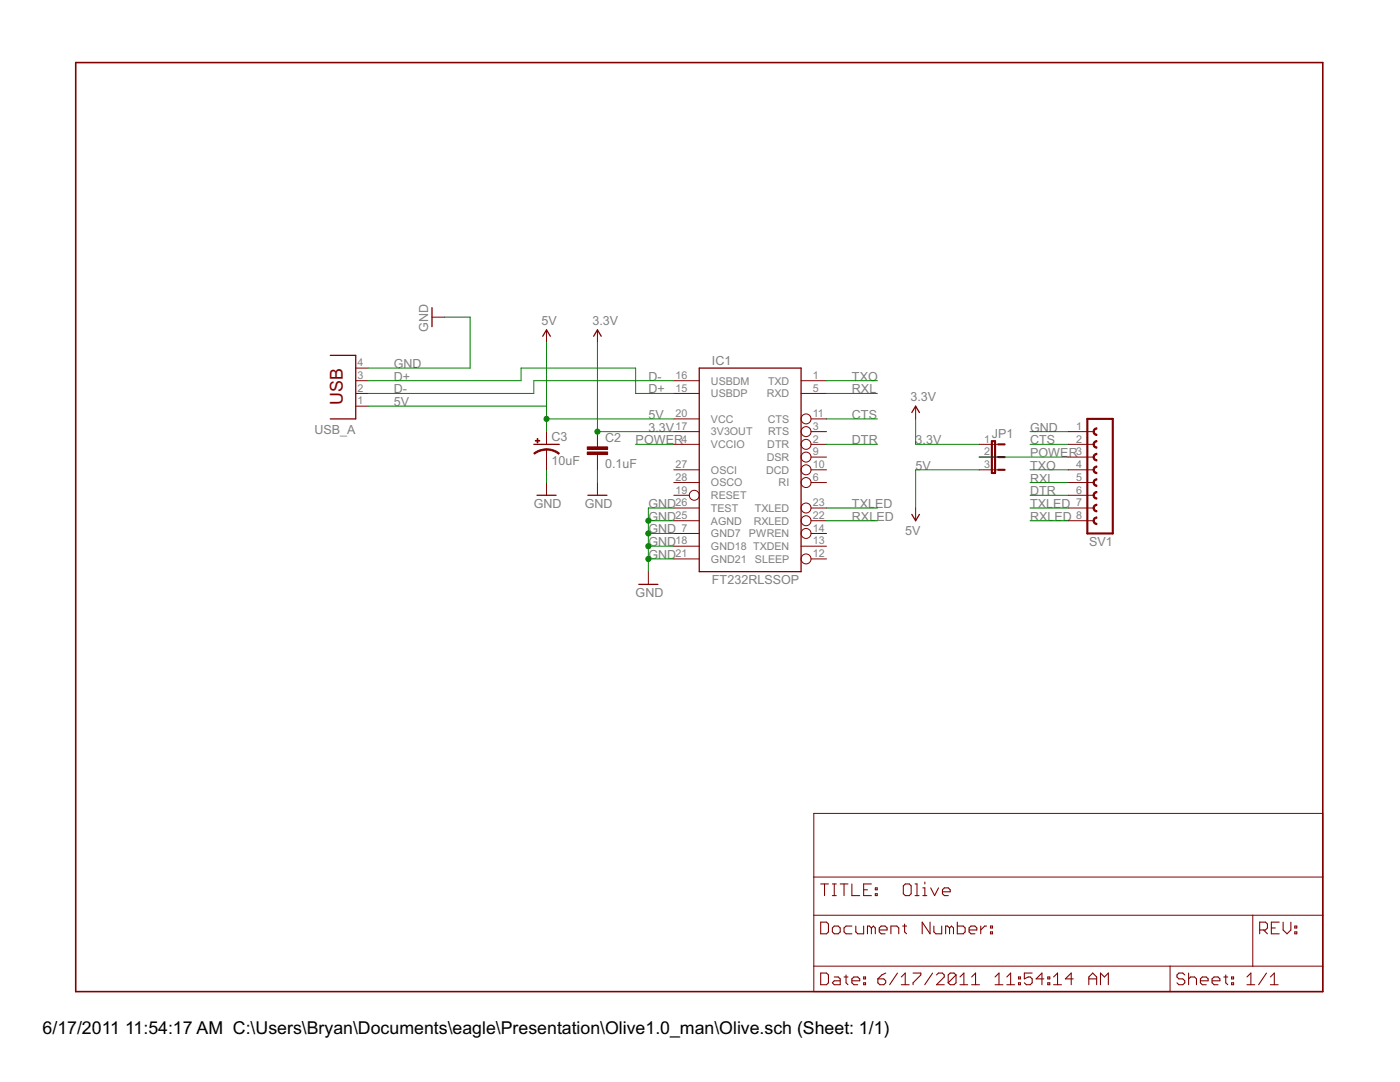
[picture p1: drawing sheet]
<svg xmlns="http://www.w3.org/2000/svg" width="279mm" height="216mm" viewBox="0 0 279 216" stroke-linecap="round" stroke-linejoin="round" font-family="sans-serif">
<g fill="#800000" stroke="#800000" stroke-width=".2">
<path d="M71 81h2.5z"/>
<path d="M71 78.5h2.5z"/>
<path d="M71 76h2.5z"/>
<path d="M71 73.4h2.5z"/>
<path d="M134.5 98.8h3.1z"/>
<path d="M134.5 93.7h5.1z"/>
<path d="M134.5 96.3h5.1z"/>
<path d="M161.8 91.2h3.2z"/>
<path d="M161.8 93.7h3.2z"/>
<path d="M161.8 96.3h3.2z"/>
<path d="M134.5 86.1h5.1z"/>
<path d="M134.5 76h5.1z"/>
<path d="M134.5 78.5h5.1z"/>
<path d="M134.5 106.4h5.1z"/>
<path d="M134.5 109h5.1z"/>
<path d="M134.5 111.5h5.1z"/>
<path d="M159.9 76h5.1z"/>
<path d="M159.9 78.5h5.1z"/>
<path d="M134.5 88.7h5.1z"/>
<path d="M134.5 103.9h5.1z"/>
<path d="M134.5 101.4h5.1z"/>
<path d="M134.5 83.6h5.1z"/>
<path d="M161.8 101.4h3.2z"/>
<path d="M161.8 103.9h3.2z"/>
<path d="M161.8 86.1h3.2z"/>
<path d="M161.8 83.6h3.2z"/>
<path d="M161.8 88.7h3.2z"/>
<path d="M161.8 106.4h3.2z"/>
<path d="M159.9 109h5.1z"/>
<path d="M161.8 111.5h3.2z"/>
<path d="M119.2 86.1v2.6z"/>
<path d="M119.2 91.2v2.5z"/>
<path d="M119.2 88.7v.5z"/>
<path d="M119.2 90.7v.5z"/>
<path d="M109.1 89.7v1.5z"/>
<path d="M109.1 86.1v2.6z"/>
<path d="M109.1 91.2v2.5z"/>
<path d="M119.2 96.3v2.5z"/>
<path d="M109.1 96.3v2.5z"/>
<path d="M129.4 114.1v2.5z"/>
<path d="M119.2 65.8v2.6z"/>
<path d="M109.1 65.8v2.6z"/>
<path d="M195.4 88.7h2.6z"/>
<path d="M195.4 91.2h2.6z"/>
<path d="M195.4 93.7h2.6z"/>
<path d="M198 93.7h1.2z"/>
<path d="M198 91.2h1.2z"/>
<path d="M198 88.7h1.2z"/>
<path d="M213.2 86.1h5.1z"/>
<path d="M213.2 88.7h5.1z"/>
<path d="M213.2 91.2h5.1z"/>
<path d="M213.2 93.7h5.1z"/>
<path d="M213.2 96.3h5.1z"/>
<path d="M213.2 98.8h5.1z"/>
<path d="M213.2 101.4h5.1z"/>
<path d="M213.2 103.9h5.1z"/>
<path d="M86.2 63.3h2.6z"/>
<path d="M182.7 81v2.6z"/>
<path d="M182.7 101.4v2.5z"/>
<path d="M162.4 197.9h71.1z"/>
<path d="M250 182.6h14z"/>
<path d="M162.4 192.8v5.1z"/>
<path d="M162.4 192.8h71.1z"/>
<path d="M162.4 182.6v10.2z"/>
<path d="M264 182.6v10.2z"/>
<path d="M233.5 192.8v5.1z"/>
<path d="M233.5 192.8h16.5z"/>
<path d="M233.5 197.9h30.5z"/>
<path d="M250 182.6v10.2z"/>
<path d="M162.4 182.6h87.6z"/>
<path d="M250 192.8h14z"/>
<path d="M264 192.8v5.1z"/>
<path d="M162.4 175v7.6z"/>
<path d="M162.4 162.3h101.6z"/>
<path d="M264 162.3v12.7z"/>
<path d="M162.4 175h101.6z"/>
<path d="M162.4 162.3v12.7z"/>
<path d="M264 175v7.6z"/>
<path d="M109.1 89.6l1.3 .2 1.2 .6-.1 .2-1.4-.7-1-.1z" fill-rule="evenodd"/>
<path d="M106.5 90.4l1.2-.6 1.4-.2v.2l-1.5 .3-.9 .5z" fill-rule="evenodd"/>
<path d="M218.4 90.7l.5-.3v.3a.51 .51 0 0 0-.5 .5 .51 .51 0 0 0 .5 .5v.3a.76 .76 0 0 1-.7-.5 .76 .76 0 0 1 .2-.8z" fill-rule="evenodd"/>
<path d="M218.4 88.1l.5-.2v.3a.51 .51 0 0 0-.5 .5 .51 .51 0 0 0 .5 .5v.2a.76 .76 0 0 1-.7-.4 .76 .76 0 0 1 .2-.9z" fill-rule="evenodd"/>
<path d="M218.4 85.6l.5-.2v.2a.51 .51 0 0 0-.5 .5 .51 .51 0 0 0 .5 .5v.3a.76 .76 0 0 1-.7-.5 .76 .76 0 0 1 .2-.8z" fill-rule="evenodd"/>
<path d="M218.4 95.7l.5-.2v.3a.51 .51 0 0 0-.5 .5 .51 .51 0 0 0 .5 .5v.2a.77 .77 0 0 1-.7-.4 .77 .77 0 0 1 .2-.9z" fill-rule="evenodd"/>
<path d="M218.4 93.2l.5-.2v.2a.51 .51 0 0 0-.5 .5 .51 .51 0 0 0 .5 .6v.2a.77 .77 0 0 1-.7-.5 .77 .77 0 0 1 .2-.8z" fill-rule="evenodd"/>
<path d="M218.4 103.4l.5-.3v.3a.51 .51 0 0 0-.5 .5 .51 .51 0 0 0 .5 .5v.3a.77 .77 0 0 1-.7-.5 .77 .77 0 0 1 .2-.8z" fill-rule="evenodd"/>
<path d="M218.4 100.8l.5-.2v.3a.51 .51 0 0 0-.5 .5 .51 .51 0 0 0 .5 .5v.2a.77 .77 0 0 1-.7-.4 .77 .77 0 0 1 .2-.9z" fill-rule="evenodd"/>
<path d="M218.4 98.3l.5-.2v.2a.51 .51 0 0 0-.5 .5 .51 .51 0 0 0 .5 .5v.3a.77 .77 0 0 1-.7-.5 .77 .77 0 0 1 .2-.8z" fill-rule="evenodd"/>
</g>
<g fill="#800000" stroke="#800000" stroke-width=".25">
<path d="M71 70.9v12.7z"/>
<path d="M65.9 70.9h5.1z"/>
<path d="M65.9 83.6h5.1z"/>
<path d="M139.6 73.4h20.3z"/>
<path d="M159.9 73.4v40.7z"/>
<path d="M139.6 114.1h20.3z"/>
<path d="M139.6 73.4v40.7z"/>
<path d="M106.5 88.7h5.1z"/>
<path d="M117.3 98.8h3.8z"/>
<path d="M107.2 98.8h3.8z"/>
<path d="M127.5 116.6h3.8z"/>
<path d="M119.2 65.8l.8 1.3z"/>
<path d="M119.2 65.8l-.7 1.3z"/>
<path d="M109.1 65.8l.7 1.3z"/>
<path d="M109.1 65.8l-.8 1.3z"/>
<path d="M86.2 61.4v3.8z"/>
<path d="M182.7 81l.8 1.3z"/>
<path d="M182.7 81l-.7 1.3z"/>
<path d="M182 102.6l.7 1.3z"/>
<path d="M183.5 102.6l-.8 1.3z"/>
</g>
<g fill="none" stroke="#800000" stroke-width=".2">
<circle cx="138.6" cy="98.8" r=".99"/>
<circle cx="160.9" cy="88.7" r=".99"/>
<circle cx="160.9" cy="91.2" r=".99"/>
<circle cx="160.9" cy="93.7" r=".99"/>
<circle cx="160.9" cy="96.3" r=".99"/>
<circle cx="160.9" cy="86.1" r=".99"/>
<circle cx="160.9" cy="83.6" r=".99"/>
<circle cx="160.9" cy="101.4" r=".99"/>
<circle cx="160.9" cy="106.4" r=".99"/>
<circle cx="160.9" cy="111.5" r=".99"/>
<circle cx="160.9" cy="103.9" r=".99"/>
</g>
<g fill="#800000" stroke="#800000" stroke-width=".2">
<path d="M117.2 90.2h4.1v.5h-4.1z"/>
<path d="M117.2 89.2h4.1v.5h-4.1z"/>
<path d="M106.8 87.9h.9v.1h-.9z"/>
<path d="M107.2 87.5h.1v.9h-.1z"/>
</g>
<g fill="#800000" stroke="#800000" stroke-width=".42">
<path d="M199.2 93.7h1.3z"/>
<path d="M199.2 91.2h1.3z"/>
<path d="M199.2 88.7h1.3z"/>
<path d="M198 88v6.4z"/>
<path d="M198 94.4h.6z"/>
<path d="M198.6 88v6.4z"/>
<path d="M198 88h.6z"/>
<path d="M217 83.6h5.1z"/>
<path d="M222.1 83.6v22.8z"/>
<path d="M217 83.6v22.8z"/>
<path d="M217 106.4h5.1z"/>
</g>
<g fill="#800000" stroke="#800000" stroke-width=".32">
<path d="M15.1 12.5v185.4z"/>
<path d="M15.1 197.9h248.9z"/>
<path d="M264 12.5v185.4z"/>
<path d="M15.1 12.5h248.9z"/>
</g>
<g fill="#800000" stroke="#800000" stroke-width=".21">
<path d="M163.8 194.2v2.3z"/>
<path d="M163.8 196.5h1.2z"/>
<path d="M165 196.5l.3-.4z"/>
<path d="M165.3 194.5v1.6z"/>
<path d="M165 194.2l.3 .3z"/>
<path d="M163.8 194.2h1.2z"/>
<path d="M166.5 194.9h.8z"/>
<path d="M167.3 194.9l.4 .4z"/>
<path d="M167.7 195.3v1.2z"/>
<path d="M166.5 196.5h1.2z"/>
<path d="M166.1 196.1l.4 .4z"/>
<path d="M166.5 195.7l-.4 .4z"/>
<path d="M166.5 195.7h1.2z"/>
<path d="M168.8 194.5v1.6z"/>
<path d="M168.8 196.1l.4 .4z"/>
<path d="M168.4 194.9h.8z"/>
<path d="M170.4 196.5h.8z"/>
<path d="M170 196.1l.4 .4z"/>
<path d="M170 195.3v.8z"/>
<path d="M170 195.3l.4-.4z"/>
<path d="M170.4 194.9h.8z"/>
<path d="M171.2 194.9l.4 .4z"/>
<path d="M171.6 195.3v.4z"/>
<path d="M170 195.7h1.6z"/>
<path d="M172.4 194.9h.3z"/>
<path d="M172.7 194.9v.4z"/>
<path d="M172.4 195.3h.3z"/>
<path d="M172.4 194.9v.4z"/>
<path d="M172.4 196.1h.3z"/>
<path d="M172.7 196.1v.4z"/>
<path d="M172.4 196.5h.3z"/>
<path d="M172.4 196.1v.4z"/>
<path d="M176 194.5l.8-.3z"/>
<path d="M176 194.5l-.8 .8z"/>
<path d="M175.2 195.3v.8z"/>
<path d="M175.2 196.1l.4 .4z"/>
<path d="M175.6 196.5h.8z"/>
<path d="M176.4 196.5l.4-.4z"/>
<path d="M176.8 195.7v.4z"/>
<path d="M176.4 195.3l.4 .4z"/>
<path d="M175.2 195.3h1.2z"/>
<path d="M179.1 194.2l-1.6 2.3z"/>
<path d="M179.9 194.9l.8-.7z"/>
<path d="M180.7 194.2v2.3z"/>
<path d="M179.9 196.5h1.5z"/>
<path d="M182.2 194.2h1.6z"/>
<path d="M183.8 194.2v.3z"/>
<path d="M183.8 194.5l-1.6 1.6z"/>
<path d="M182.2 196.1v.4z"/>
<path d="M186.1 194.2l-1.5 2.3z"/>
<path d="M186.9 196.5h1.5z"/>
<path d="M186.9 196.5l1.5-1.6z"/>
<path d="M188.4 194.5v.4z"/>
<path d="M188.1 194.2l.3 .3z"/>
<path d="M187.3 194.2h.8z"/>
<path d="M187.3 194.2l-.4 .3z"/>
<path d="M189.2 194.5v1.6z"/>
<path d="M189.2 194.5l.4-.3z"/>
<path d="M189.6 194.2h.8z"/>
<path d="M190.4 194.2l.4 .3z"/>
<path d="M190.8 194.5v1.6z"/>
<path d="M190.4 196.5l.4-.4z"/>
<path d="M189.6 196.5h.8z"/>
<path d="M189.2 196.1l.4 .4z"/>
<path d="M189.2 196.1l1.6-1.6z"/>
<path d="M191.6 194.9l.8-.7z"/>
<path d="M192.4 194.2v2.3z"/>
<path d="M191.6 196.5h1.5z"/>
<path d="M193.9 194.9l.8-.7z"/>
<path d="M194.7 194.2v2.3z"/>
<path d="M193.9 196.5h1.6z"/>
<path d="M198.6 194.9l.8-.7z"/>
<path d="M199.4 194.2v2.3z"/>
<path d="M198.6 196.5h1.6z"/>
<path d="M201.7 194.2l-.8 .7z"/>
<path d="M201.7 194.2v2.3z"/>
<path d="M200.9 196.5h1.6z"/>
<path d="M203.3 194.9h.3z"/>
<path d="M203.6 194.9v.4z"/>
<path d="M203.3 195.3h.3z"/>
<path d="M203.3 194.9v.4z"/>
<path d="M203.3 196.1h.3z"/>
<path d="M203.6 196.1v.4z"/>
<path d="M203.3 196.5h.3z"/>
<path d="M203.3 196.1v.4z"/>
<path d="M204.4 194.2h1.6z"/>
<path d="M204.4 194.2v1.1z"/>
<path d="M204.4 195.3l.8-.4z"/>
<path d="M205.2 194.9h.4z"/>
<path d="M205.6 194.9l.4 .4z"/>
<path d="M206 195.3v.8z"/>
<path d="M206 196.1l-.4 .4z"/>
<path d="M204.8 196.5h.8z"/>
<path d="M204.4 196.1l.4 .4z"/>
<path d="M207.9 194.2v2.3z"/>
<path d="M206.8 195.3l1.1-1.1z"/>
<path d="M206.8 195.3h1.5z"/>
<path d="M209.1 194.9h.4z"/>
<path d="M209.5 194.9v.4z"/>
<path d="M209.1 195.3h.4z"/>
<path d="M209.1 194.9v.4z"/>
<path d="M209.1 196.1h.4z"/>
<path d="M209.5 196.1v.4z"/>
<path d="M209.1 196.5h.4z"/>
<path d="M209.1 196.1v.4z"/>
<path d="M210.3 194.9l.8-.7z"/>
<path d="M211.1 194.2v2.3z"/>
<path d="M210.3 196.5h1.5z"/>
<path d="M213.8 194.2v2.3z"/>
<path d="M213.8 194.2l-1.2 1.1z"/>
<path d="M212.6 195.3h1.6z"/>
<path d="M217.3 194.9v1.6z"/>
<path d="M217.3 194.9l.8-.7z"/>
<path d="M218.1 194.2l.8 .7z"/>
<path d="M218.9 194.9v1.6z"/>
<path d="M217.3 195.3h1.6z"/>
<path d="M219.6 194.2v2.3z"/>
<path d="M219.6 194.2l.8 .7z"/>
<path d="M220.4 194.9l.8-.7z"/>
<path d="M221.2 194.2v2.3z"/>
<path d="M236.1 194.2l.4 .3z"/>
<path d="M235.3 194.2h.8z"/>
<path d="M235.3 194.2l-.4 .3z"/>
<path d="M234.9 194.5v.4z"/>
<path d="M234.9 194.9l.4 .4z"/>
<path d="M235.3 195.3h.8z"/>
<path d="M236.1 195.3l.4 .4z"/>
<path d="M236.5 195.7v.4z"/>
<path d="M236.1 196.5l.4-.4z"/>
<path d="M235.3 196.5h.8z"/>
<path d="M234.9 196.1l.4 .4z"/>
<path d="M237.2 194.2v2.3z"/>
<path d="M237.2 195.3l.4-.4z"/>
<path d="M237.6 194.9h.8z"/>
<path d="M238.4 194.9l.4 .4z"/>
<path d="M238.8 195.3v1.2z"/>
<path d="M239.9 196.5h.8z"/>
<path d="M239.6 196.1l.3 .4z"/>
<path d="M239.6 195.3v.8z"/>
<path d="M239.6 195.3l.3-.4z"/>
<path d="M239.9 194.9h.8z"/>
<path d="M240.7 194.9l.4 .4z"/>
<path d="M241.1 195.3v.4z"/>
<path d="M239.6 195.7h1.5z"/>
<path d="M242.3 196.5h.8z"/>
<path d="M241.9 196.1l.4 .4z"/>
<path d="M241.9 195.3v.8z"/>
<path d="M241.9 195.3l.4-.4z"/>
<path d="M242.3 194.9h.8z"/>
<path d="M243.1 194.9l.4 .4z"/>
<path d="M243.5 195.3v.4z"/>
<path d="M241.9 195.7h1.6z"/>
<path d="M244.6 194.5v1.6z"/>
<path d="M244.6 196.1l.4 .4z"/>
<path d="M244.2 194.9h.8z"/>
<path d="M245.8 194.9h.4z"/>
<path d="M246.2 194.9v.4z"/>
<path d="M245.8 195.3h.4z"/>
<path d="M245.8 194.9v.4z"/>
<path d="M245.8 196.1h.4z"/>
<path d="M246.2 196.1v.4z"/>
<path d="M245.8 196.5h.4z"/>
<path d="M245.8 196.1v.4z"/>
<path d="M248.9 194.9l.7-.7z"/>
<path d="M249.6 194.2v2.3z"/>
<path d="M248.9 196.5h1.5z"/>
<path d="M252.8 194.2l-1.6 2.3z"/>
<path d="M253.5 194.9l.8-.7z"/>
<path d="M254.3 194.2v2.3z"/>
<path d="M253.5 196.5h1.6z"/>
<path d="M251.4 184v2.3z"/>
<path d="M251.4 184h1.2z"/>
<path d="M252.6 184l.3 .4z"/>
<path d="M252.9 184.4v.8z"/>
<path d="M252.9 185.2l-.3 .4z"/>
<path d="M251.4 185.6h1.2z"/>
<path d="M252.2 185.6l.7 .7z"/>
<path d="M253.7 184h1.6z"/>
<path d="M253.7 184v2.3z"/>
<path d="M253.7 186.3h1.6z"/>
<path d="M253.7 185.2h.8z"/>
<path d="M256.1 184v1.6z"/>
<path d="M256.1 185.6l.8 .7z"/>
<path d="M256.9 186.3l.7-.7z"/>
<path d="M257.6 184v1.6z"/>
<path d="M258.4 184.8h.4z"/>
<path d="M258.8 184.8v.4z"/>
<path d="M258.4 185.2h.4z"/>
<path d="M258.4 184.8v.4z"/>
<path d="M258.4 185.9h.4z"/>
<path d="M258.8 185.9v.4z"/>
<path d="M258.4 186.3h.4z"/>
<path d="M258.4 185.9v.4z"/>
<path d="M164.5 176.4v2.3z"/>
<path d="M163.8 176.4h1.5z"/>
<path d="M166.1 178.7h.8z"/>
<path d="M166.5 176.4v2.3z"/>
<path d="M166.1 176.4h.8z"/>
<path d="M168.4 176.4v2.3z"/>
<path d="M167.7 176.4h1.5z"/>
<path d="M170 176.4v2.3z"/>
<path d="M170 178.7h1.6z"/>
<path d="M172.4 176.4h1.5z"/>
<path d="M172.4 176.4v2.3z"/>
<path d="M172.4 178.7h1.5z"/>
<path d="M172.4 177.5h.7z"/>
<path d="M174.7 177.2h.4z"/>
<path d="M175.1 177.2v.3z"/>
<path d="M174.7 177.5h.4z"/>
<path d="M174.7 177.2v.3z"/>
<path d="M174.7 178.3h.4z"/>
<path d="M175.1 178.3v.4z"/>
<path d="M174.7 178.7h.4z"/>
<path d="M174.7 178.3v.4z"/>
<path d="M163.8 184v2.3z"/>
<path d="M163.8 186.3h1.2z"/>
<path d="M165 186.3l.3-.4z"/>
<path d="M165.3 184.4v1.5z"/>
<path d="M165 184l.3 .4z"/>
<path d="M163.8 184h1.2z"/>
<path d="M166.5 186.3h.8z"/>
<path d="M167.3 186.3l.4-.4z"/>
<path d="M167.7 185.2v.7z"/>
<path d="M167.3 184.8l.4 .4z"/>
<path d="M166.5 184.8h.8z"/>
<path d="M166.5 184.8l-.4 .4z"/>
<path d="M166.1 185.2v.7z"/>
<path d="M166.1 185.9l.4 .4z"/>
<path d="M168.8 184.8h1.2z"/>
<path d="M168.4 185.2l.4-.4z"/>
<path d="M168.4 185.2v.7z"/>
<path d="M168.4 185.9l.4 .4z"/>
<path d="M168.8 186.3h1.2z"/>
<path d="M170.8 184.8v1.1z"/>
<path d="M170.8 185.9l.4 .4z"/>
<path d="M171.2 186.3h1.2z"/>
<path d="M172.4 184.8v1.5z"/>
<path d="M173.1 184.8v1.5z"/>
<path d="M173.1 184.8h.4z"/>
<path d="M173.5 184.8l.4 .4z"/>
<path d="M173.9 185.2v1.1z"/>
<path d="M173.9 185.2l.4-.4z"/>
<path d="M174.3 184.8l.4 .4z"/>
<path d="M174.7 185.2v1.1z"/>
<path d="M175.9 186.3h.7z"/>
<path d="M175.5 185.9l.4 .4z"/>
<path d="M175.5 185.2v.7z"/>
<path d="M175.5 185.2l.4-.4z"/>
<path d="M175.9 184.8h.7z"/>
<path d="M176.6 184.8l.4 .4z"/>
<path d="M177 185.2v.4z"/>
<path d="M175.5 185.6h1.5z"/>
<path d="M177.8 184.8v1.5z"/>
<path d="M177.8 184.8h1.2z"/>
<path d="M179 184.8l.4 .4z"/>
<path d="M179.4 185.2v1.1z"/>
<path d="M180.5 184.4v1.5z"/>
<path d="M180.5 185.9l.4 .4z"/>
<path d="M180.1 184.8h.8z"/>
<path d="M184 184v2.3z"/>
<path d="M184 184l1.6 2.3z"/>
<path d="M185.6 184v2.3z"/>
<path d="M186.4 184.8v1.1z"/>
<path d="M186.4 185.9l.4 .4z"/>
<path d="M186.8 186.3h1.1z"/>
<path d="M187.9 184.8v1.5z"/>
<path d="M188.7 184.8v1.5z"/>
<path d="M188.7 184.8h.4z"/>
<path d="M189.1 184.8l.4 .4z"/>
<path d="M189.5 185.2v1.1z"/>
<path d="M189.5 185.2l.4-.4z"/>
<path d="M189.9 184.8l.4 .4z"/>
<path d="M190.3 185.2v1.1z"/>
<path d="M191.1 184v2.3z"/>
<path d="M191.1 186.3h1.1z"/>
<path d="M192.2 186.3l.4-.4z"/>
<path d="M192.6 185.2v.7z"/>
<path d="M192.2 184.8l.4 .4z"/>
<path d="M191.1 184.8h1.1z"/>
<path d="M193.8 186.3h.8z"/>
<path d="M193.4 185.9l.4 .4z"/>
<path d="M193.4 185.2v.7z"/>
<path d="M193.4 185.2l.4-.4z"/>
<path d="M193.8 184.8h.8z"/>
<path d="M194.6 184.8l.3 .4z"/>
<path d="M194.9 185.2v.4z"/>
<path d="M193.4 185.6h1.5z"/>
<path d="M195.7 184.8v1.5z"/>
<path d="M195.7 185.6l.8-.8z"/>
<path d="M196.5 184.8h.4z"/>
<path d="M197.7 184.8h.4z"/>
<path d="M198.1 184.8v.4z"/>
<path d="M197.7 185.2h.4z"/>
<path d="M197.7 184.8v.4z"/>
<path d="M197.7 185.9h.4z"/>
<path d="M198.1 185.9v.4z"/>
<path d="M197.7 186.3h.4z"/>
<path d="M197.7 185.9v.4z"/>
<path d="M180.7 176.4h.8z"/>
<path d="M180.3 176.8l.4-.4z"/>
<path d="M180.3 176.8v1.5z"/>
<path d="M180.3 178.3l.4 .4z"/>
<path d="M180.7 178.7h.8z"/>
<path d="M181.5 178.7l.3-.4z"/>
<path d="M181.8 176.8v1.5z"/>
<path d="M181.5 176.4l.3 .4z"/>
<path d="M182.6 176.4h.4z"/>
<path d="M183 176.4v2.3z"/>
<path d="M182.6 178.7h.8z"/>
<path d="M184.2 177.2h.4z"/>
<path d="M184.6 177.2v1.5z"/>
<path d="M184.2 178.7h.8z"/>
<path d="M184.6 176v.4z"/>
<path d="M185.7 177.2l.8 1.5z"/>
<path d="M187.3 177.2l-.8 1.5z"/>
<path d="M188.5 178.7h.8z"/>
<path d="M188.1 178.3l.4 .4z"/>
<path d="M188.1 177.5v.8z"/>
<path d="M188.1 177.5l.4-.3z"/>
<path d="M188.5 177.2h.8z"/>
<path d="M189.3 177.2l.3 .3z"/>
<path d="M189.6 177.5v.4z"/>
<path d="M188.1 177.9h1.5z"/>
</g>
<g fill="#008000" stroke="#008000" stroke-width=".2">
<path d="M119.2 93.7v2.6z"/>
<path d="M109.1 93.7v2.6z"/>
<path d="M88.8 63.3h5z"/>
<path d="M93.8 63.3v10.1z"/>
<path d="M73.5 73.4h20.3z"/>
<path d="M129.4 111.5v2.6z"/>
<path d="M129.4 109v2.5z"/>
<path d="M129.4 106.4v2.6z"/>
<path d="M129.4 103.9v2.5z"/>
<path d="M129.4 101.4v2.5z"/>
<path d="M129.4 101.4h5.1z"/>
<path d="M129.4 103.9h5.1z"/>
<path d="M129.4 106.4h5.1z"/>
<path d="M129.4 109h5.1z"/>
<path d="M129.4 111.5h5.1z"/>
<path d="M205.6 86.1h7.6z"/>
<path d="M119.2 86.1h15.3z"/>
<path d="M119.2 68.4v17.7z"/>
<path d="M182.7 88.7h12.7z"/>
<path d="M182.7 83.6v5.1z"/>
<path d="M109.1 83.6h25.4z"/>
<path d="M109.1 68.4v12.6z"/>
<path d="M109.1 81v2.6z"/>
<path d="M109.1 83.6v2.5z"/>
<path d="M73.5 81h35.6z"/>
<path d="M182.7 93.7h12.7z"/>
<path d="M182.7 93.7v7.7z"/>
<path d="M195.4 91.2h17.8z"/>
<path d="M126.9 88.7h7.6z"/>
<path d="M165 76h10.1z"/>
<path d="M205.6 93.7h7.6z"/>
<path d="M165 78.5h10.1z"/>
<path d="M205.6 96.3h7.6z"/>
<path d="M165 83.6h10.1z"/>
<path d="M205.6 88.7h7.6z"/>
<path d="M165 88.7h10.1z"/>
<path d="M205.6 98.8h7.6z"/>
<path d="M165 101.4h10.1z"/>
<path d="M205.6 101.4h7.6z"/>
<path d="M165 103.9h10.1z"/>
<path d="M205.6 103.9h7.6z"/>
<path d="M106.5 76h28z"/>
<path d="M106.5 76v2.5z"/>
<path d="M73.5 78.5h33z"/>
<path d="M73.5 76h30.5z"/>
<path d="M104 73.4v2.6z"/>
<path d="M104 73.4h22.9z"/>
<path d="M126.9 73.4v5.1z"/>
<path d="M126.9 78.5h7.6z"/>
<circle cx="129.4" cy="103.9" r=".51"/>
<circle cx="129.4" cy="106.4" r=".51"/>
<circle cx="129.4" cy="109" r=".51"/>
<circle cx="129.4" cy="111.5" r=".51"/>
<circle cx="119.2" cy="86.1" r=".51"/>
<circle cx="109.1" cy="83.6" r=".51"/>
</g>
<text font-size="4" fill="#800000" x="68.4" y="80.8" transform="rotate(-90 68.4 80.8)">USB</text>
<g font-size="4">
<text x="8.5" y="206.4">6/17/2011</text>
<text x="25" y="206.4">11:54:17 AM C:\Users\Bryan\Documents\eagle\Presentation\Olive1.0_man\Olive.sch (Sheet: 1/1)</text>
</g>
<g font-size="2.8" fill="#808080">
<text x="108.1" y="64.8">5V</text>
<text x="118.2" y="64.8">3.3V</text>
<text x="85.5" y="66.3" transform="rotate(-90 85.5 66.3)">GND</text>
<text x="78.6" y="73.4">GND</text>
<text x="78.6" y="76">D+</text>
<text x="129.4" y="76">D-</text>
<text x="142.1" y="72.9">IC1</text>
<text x="170" y="76">TXO</text>
<text x="78.6" y="81.1">5V</text>
<text x="78.6" y="78.5">D-</text>
<text x="129.4" y="83.6">5V</text>
<text x="129.4" y="78.5">D+</text>
<text x="170" y="78.5">RXL</text>
<text x="170" y="83.6">CTS</text>
<text x="181.7" y="80">3.3V</text>
<text x="62.8" y="86.6">USB_A</text>
<text x="110.1" y="88">C3</text>
<text x="120.8" y="88.3">C2</text>
<text x="126.9" y="88.7">POWER</text>
<text x="129.4" y="86.1">3.3V</text>
<text x="170" y="88.7">DTR</text>
<text x="182.7" y="88.7">3.3V</text>
<text x="198" y="87.4">JP1</text>
<text x="205.6" y="86.1">GND</text>
<text x="205.6" y="88.7">CTS</text>
<text x="110.1" y="92.9">10uF</text>
<text x="120.8" y="93.4">0.1uF</text>
<text x="182.7" y="93.8">5V</text>
<text x="205.6" y="91.2">POWER</text>
<text x="205.6" y="93.8">TXO</text>
<text x="106.5" y="101.4">GND</text>
<text x="116.7" y="101.4">GND</text>
<text x="129.4" y="101.4">GND</text>
<text x="170" y="101.4">TXLED</text>
<text x="205.6" y="96.3">RXL</text>
<text x="205.6" y="98.8">DTR</text>
<text x="205.6" y="101.4">TXLED</text>
<text x="129.4" y="103.9">GND</text>
<text x="129.4" y="106.4">GND</text>
<text x="170" y="103.9">RXLED</text>
<text x="180.7" y="106.7">5V</text>
<text x="205.6" y="103.9">RXLED</text>
<text x="129.4" y="109">GND</text>
<text x="129.4" y="111.5">GND</text>
<text x="217.3" y="109">SV1</text>
<text x="126.9" y="119.1">GND</text>
<text x="142.1" y="116.6">FT232RLSSOP</text>
</g>
<g font-size="2.4" fill="#808080">
<text x="71.3" y="75.6">3</text>
<text x="71.3" y="73.1">4</text>
<text x="134.8" y="75.6">16</text>
<text x="141.9" y="76.7">USBDM</text>
<text x="153.3" y="76.7">TXD</text>
<text x="162.2" y="75.6">1</text>
<text x="71.3" y="80.7">1</text>
<text x="71.3" y="78.2">2</text>
<text x="134.8" y="78.2">15</text>
<text x="134.8" y="83.2">20</text>
<text x="141.9" y="79.3">USBDP</text>
<text x="153" y="79.3">RXD</text>
<text x="162.2" y="78.2">5</text>
<text x="162.2" y="83.2">11</text>
<text x="134.8" y="85.8">17</text>
<text x="136" y="88.3">4</text>
<text x="141.9" y="86.9">3V3OUT</text>
<text x="141.9" y="89.4">VCCIO</text>
<text x="141.9" y="84.4">VCC</text>
<text x="153.1" y="89.4">DTR</text>
<text x="153.3" y="84.4">CTS</text>
<text x="153.3" y="86.9">RTS</text>
<text x="162.2" y="85.8">3</text>
<text x="162.2" y="88.3">2</text>
<text x="196.4" y="88.3">1</text>
<text x="214.8" y="85.8">1</text>
<text x="214.8" y="88.3">2</text>
<text x="134.8" y="93.4">27</text>
<text x="134.8" y="95.9">28</text>
<text x="141.9" y="94.5">OSCI</text>
<text x="152.9" y="94.5">DCD</text>
<text x="153" y="92">DSR</text>
<text x="162.2" y="90.9">9</text>
<text x="162.2" y="93.4">10</text>
<text x="162.2" y="95.9">6</text>
<text x="196.4" y="90.9">2</text>
<text x="196.4" y="93.4">3</text>
<text x="214.8" y="90.9">3</text>
<text x="214.8" y="93.4">4</text>
<text x="214.8" y="95.9">5</text>
<text x="134.8" y="98.5">19</text>
<text x="134.8" y="101">26</text>
<text x="141.9" y="99.6">RESET</text>
<text x="141.9" y="97.1">OSCO</text>
<text x="155.4" y="97.1">RI</text>
<text x="162.2" y="101">23</text>
<text x="214.8" y="98.5">6</text>
<text x="214.8" y="101">7</text>
<text x="134.8" y="103.6">25</text>
<text x="136" y="106.1">7</text>
<text x="141.9" y="107.2">GND7 PWREN</text>
<text x="141.9" y="104.7">AGND</text>
<text x="141.9" y="102.1">TEST</text>
<text x="150.4" y="104.7">RXLED</text>
<text x="150.7" y="102.1">TXLED</text>
<text x="162.2" y="103.6">22</text>
<text x="162.2" y="106.1">14</text>
<text x="214.8" y="103.6">8</text>
<text x="134.8" y="108.6">18</text>
<text x="134.8" y="111.2">21</text>
<text x="141.9" y="109.8">GND18 TXDEN</text>
<text x="141.9" y="112.3">GND21 SLEEP</text>
<text x="162.2" y="108.6">13</text>
<text x="162.2" y="111.2">12</text>
</g>
</svg>
